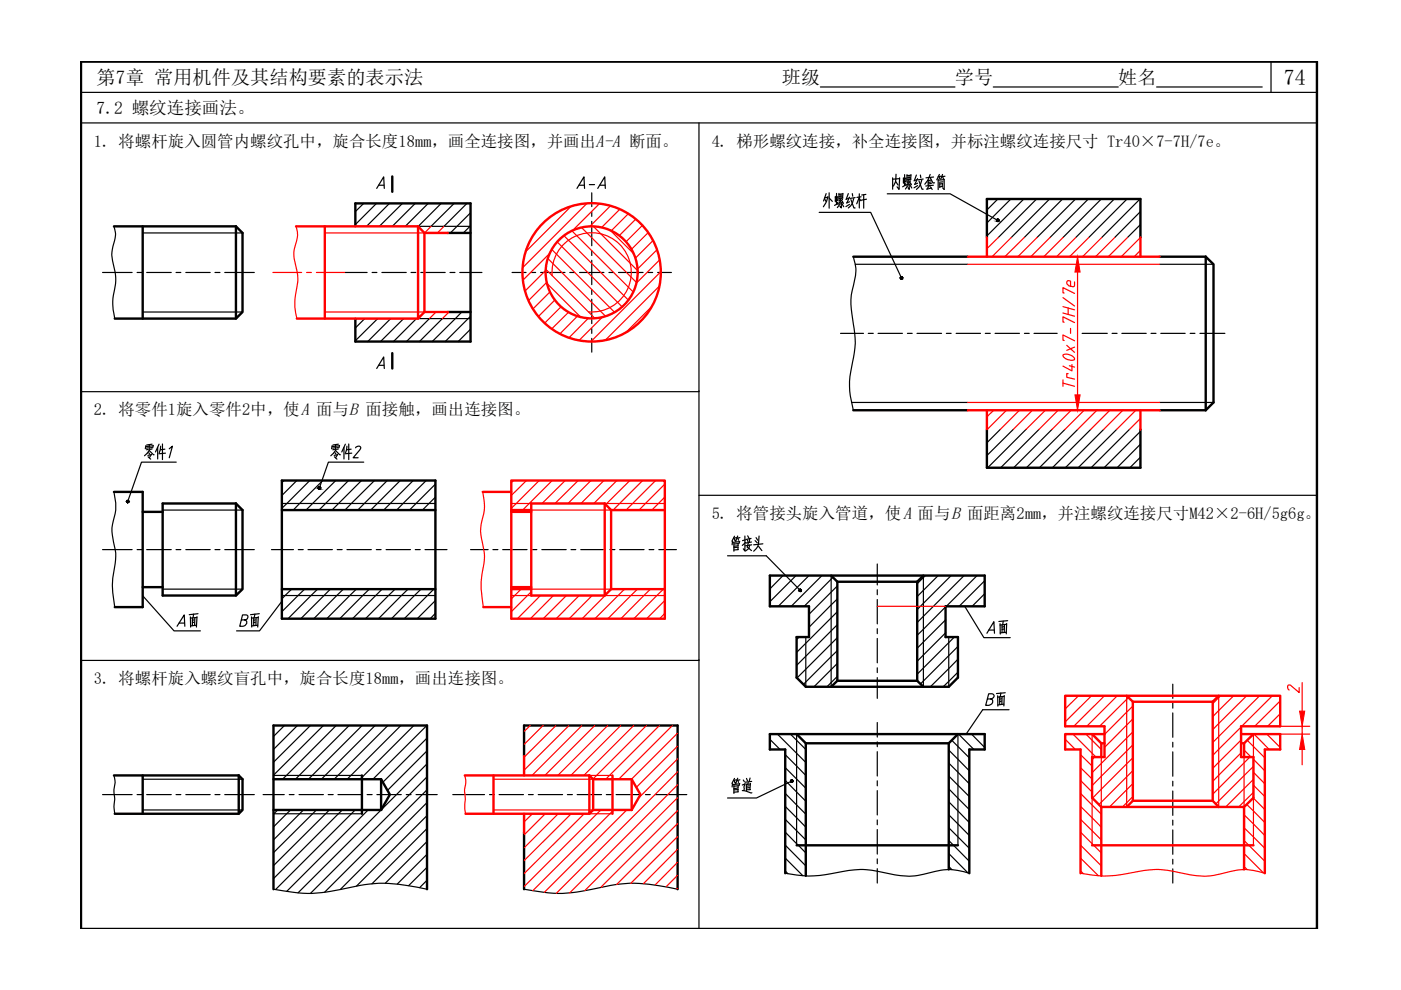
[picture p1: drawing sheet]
<svg xmlns="http://www.w3.org/2000/svg" width="297mm" height="210mm" viewBox="0 0 297 210" stroke-linecap="round" stroke-linejoin="round" font-family="sans-serif">
<!-- layer: 0 -->
<path d="M17.2 13.1h262v183.9h-262z" fill="none" stroke="#000" stroke-width=".51"/>
<path d="M17.2 19.6h262M173.9 18.4h28.6M210.6 18.4h26.5M245.2 18.4h22.4M269.5 13.1v6.5M17.2 26.1h262M148.2 26.1v170.9M17.2 83h131M148.2 105h131M17.2 140h131" fill="none" stroke="#000" stroke-width=".25"/>
<g fill="none" stroke="#000" stroke-width=".25">
<path d="M21.7 57.8h6.3M29.1 57.8h1M31.1 57.8h5.2M37.3 57.8h1M39.4 57.8h5.2M45.6 57.8h1M47.7 57.8h6.2M73.1 57.8h4.7M78.9 57.8h1M81 57.8h5.1M87.2 57.8h1M89.2 57.8h5.2"/>
<path d="M95.4 57.8h1.1M97.5 57.8h4.7M108.6 57.8h2.9M112.6 57.8h1M114.6 57.8h5.2M120.8 57.8h1.1M122.9 57.8h5.1M125.5 40.9v2.9M125.5 44.9v1M125.5 46.9v5.2M125.5 53.1v1.1M125.5 55.2v5.2"/>
<path d="M129.1 57.8h1M131.1 57.8h5.2M137.4 57.8h1M139.4 57.8h3M125.5 61.4v1M125.5 63.4v5.2M125.5 69.7v1M125.5 71.7v3M178.2 70.7h4.9M184.1 70.7h1.1M186.2 70.7h5.1M192.4 70.7h1"/>
<path d="M194.4 70.7h5.2M200.6 70.7h1.1M202.7 70.7h5.2M208.9 70.7h1.1M211 70.7h5.1M217.2 70.7h1M219.2 70.7h4.9M229.4 70.7h5.4M235.8 70.7h1M237.9 70.7h5.1M244 70.7h1.1M246.1 70.7h5.2"/>
<path d="M252.3 70.7h1.1M254.4 70.7h5.3M21.7 116.5h6.3M29.1 116.5h1M31.1 116.5h5.2M37.3 116.5h1M39.4 116.5h5.2M45.6 116.5h1M47.7 116.5h6.2M57.6 116.5h4.6M63.2 116.5h1.1M65.3 116.5h5.2"/>
<path d="M71.5 116.5h1M73.6 116.5h5.1M79.8 116.5h1M81.9 116.5h5.1M88 116.5h1.1M90.1 116.5h4.7M99.8 116.5h3.7M104.5 116.5h1.1M106.6 116.5h5.1M112.8 116.5h1M114.9 116.5h5.1M121.1 116.5h1"/>
<path d="M123.1 116.5h5.2M129.3 116.5h1.1M131.4 116.5h5.2M137.6 116.5h1M139.7 116.5h3.7M186 119.6v4.4M186 125v1.1M186 127.1v5.2M186 133.3v1.1M186 135.4v5.1M186 141.6v1M186 143.7v4.4"/>
<path d="M186 153.2v3.1M186 157.3v1M186 159.4v5.1M248.7 145.1v3M248.7 149.1v1M248.7 151.2v5.1M248.7 157.4v1M248.7 159.4v5.2M21.7 168.5h6.3M29.1 168.5h1M31.1 168.5h5.2M37.3 168.5h1"/>
<path d="M39.4 168.5h5.2M45.6 168.5h1M47.7 168.5h6.2M55.8 168.5h4.5M61.3 168.5h1M63.4 168.5h5.2M69.6 168.5h1M71.7 168.5h5.1M77.8 168.5h1.1M79.9 168.5h5.2M86.1 168.5h1.1M88.2 168.5h4.5"/>
<path d="M96 168.5h6.7M103.8 168.5h1M105.8 168.5h5.2M112 168.5h1.1M114.1 168.5h5.2M120.3 168.5h1.1M122.4 168.5h5.1M128.6 168.5h1M130.6 168.5h5.2M136.8 168.5h1.1M138.9 168.5h6.7M186 165.6v1"/>
<path d="M186 167.6v5.2M186 173.8v1.1M186 175.9v5.2M248.7 165.6v1.1M248.7 167.7v5.2M248.7 173.9v1M248.7 176v5.1M186 182.1v1M186 184.2v3M248.7 182.2v1M248.7 184.2v3"/>
</g>
<g fill="none" stroke="#000" stroke-width=".25">
<path d="M79.9 39.9l1.5-2.4 .1 2.4M80.2 39.3h1.2M24.2 48a5.3 5.3 0 0 1-.3 4.2l-.2 1.3a12.7 12.7 0 0 0 .7 4.2l.1 1.8-.2 1.9a11.9 11.9 0 0 0 0 6.1M30.3 49.4h21.1M75.3 48h24.5M77.1 43.1l-1.8 1.8M79.8 43.1l-4.5 4.5M82.6 43.1l-4.9 4.9M85.3 43.1l-4.9 4.9M88 43.1l-4.8 4.9M90.8 43.1l-4.9 4.9M93.5 43.1l-4.8 4.9"/>
<path d="M96.3 43.1l-4.9 4.9M99 43.1l-4.9 4.9M99.8 45.1l-4.3 4.3M99.8 47.9l-1.6 1.5M173.7 45h10.9l6.5 13.9M180.9 54.4a8.6 8.6 0 0 1 .1 6.1l-.5 2a29.5 29.5 0 0 0 .7 8.2 17.3 17.3 0 0 1-.5 6.1 18.3 18.3 0 0 0 .2 10.2M181.3 56h23.9M188.1 41.1h13.4l10 5.6M211.6 42.2l-2.4 2.3M214.3 42.2l-5.1 5.1M217.1 42.2l-7.9 7.8M219.8 42.2l-8.1 8.2"/>
<path d="M222.5 42.2l-8.1 8.2M225.3 42.2l-8.1 8.2M228 42.2l-8.1 8.2M230.7 42.2l-8.1 8.2M233.5 42.2l-8.1 8.2M236.2 42.2l-8.1 8.2M239 42.2l-8.2 8.2M241.7 42.2l-8.1 8.2M241.8 50.4h.1M241.8 44.9l-5.5 5.5M241.8 47.6l-2.8 2.8M245.9 56h11.4"/>
<path d="M30.3 66.2h21.1M75.3 67.5h24.5M77.3 67.5l-2 2M79.9 78.1l1.5-2.4 .1 2.4M80.1 67.5l-4.8 4.7M80.2 77.5h1.2M82.8 67.5l-4.8 4.9M85.6 67.5l-4.9 4.9M88.3 67.5l-4.9 4.9M91 67.5l-4.8 4.9M93.8 67.5l-4.9 4.9M97.9 66.2l-6.3 6.2"/>
<path d="M99.8 67l-5.4 5.4M99.8 69.8l-2.7 2.6M37.4 98h-7.4l-2.9 8.3M77.1 98h-7.5l-1.9 5.4M180.5 85.3h24.7M209.3 91l-.1 .1M212.1 91l-2.9 2.9M214.8 91l-5.6 5.6M217.5 91l-8.1 8.2M220.3 91l-8.1 8.2M223 91l-8.1 8.2M225.8 91l-8.2 8.2"/>
<path d="M228.5 91l-8.1 8.2M231.3 91l-8.2 8.2M234 91l-8.1 8.2M236.8 91l-8.2 8.2M239.5 91l-8.2 8.2M241.8 91.5l-7.7 7.7M241.8 94.2l-5 5M241.8 96.9l-2.2 2.3M245.9 85.3h11.4M24.2 104.3l.3 2.3a10.4 10.4 0 0 1-.6 4.6 15.1 15.1 0 0 0 .6 6v1.6a22.4 22.4 0 0 0-.2 9.9M34.5 108.1h16.9M59.8 106.8h32.5"/>
<path d="M60.2 101.9l-.4 .4M62.9 101.9l-3.1 3.2M65.7 101.9l-5.9 5.9M68.4 101.9l-6.2 6.2M71.2 101.9l-6.3 6.2M73.9 101.9l-6.3 6.2M76.7 101.9l-6.3 6.2M79.4 101.9l-6.3 6.2M82.1 101.9l-6.3 6.2M84.9 101.9l-6.3 6.2M87.6 101.9l-6.2 6.2M90.4 101.9l-6.3 6.2"/>
<path d="M92.3 102.6l-5.5 5.5M92.3 105.4l-2.7 2.7M92.3 108.1h.1M162.5 117.8l7.2 7.4M30.3 126.3l6.6 7.5h5.6M34.5 124.9h16.9M59.8 127.5l-4.8 6.3h-4.8M59.8 126.3h32.5M61.8 124.9l-2 2.1M64.6 124.9l-4.8 4.8M67.3 124.9l-6.2 6.3M70 124.9l-6.2 6.3"/>
<path d="M72.8 124.9l-6.3 6.3M75.6 124.9l-6.3 6.3M78.3 124.9l-6.3 6.3M81 124.9l-6.3 6.3M83.8 124.9l-6.3 6.3M86.5 124.9l-6.3 6.3M89.3 124.9l-6.3 6.3M92 124.9l-6.3 6.3M92.3 127.3l-3.8 3.9M92.3 130l-1.1 1.2M163.3 122l-.1 .1M166 122l-2.8 2.9"/>
<path d="M168.8 122l-5.6 5.6M169.4 135.1l-.5 .5M170.8 135.1v10.5M171.5 122l-6.5 6.6M174.3 122l-6.5 6.6M176.2 122v23.6M176.6 122.4l-6.1 6.2M177.5 124.2l-6 6M177.5 127l-6 6M177.5 129.7l-8.6 8.6M177.5 132.4l-8.6 8.7M177.5 135.2l-8.5 8.5"/>
<path d="M177.5 138l-7.2 7.1M195.8 122v23.6M196.2 122l-1.7 1.8M198.9 122l-4.4 4.5M200.5 128.7l-6 6M200.5 131.4l-6 6M200.5 134.2l-6 6M201.2 135.1v10.5M201.7 122l-7.2 7.2M202.3 135.1l-7.8 7.8M203.1 137.1l-8 7.9M203.1 139.8l-5.8 5.8"/>
<path d="M204.4 122l-9.9 10M204.5 128.6l4.1 6.6h5.6M207.2 122l-6.6 6.6M208.8 123.1l-5.4 5.5M208.8 125.9l-2.7 2.7M60.3 153.8l-2.3 2.4M63.1 153.8l-5.1 5.1M65.8 153.8l-7.8 7.8M68.6 153.8l-10.6 10.6M71.3 153.8l-11.4 11.4M74 153.8l-11.4 11.4M76.8 153.8l-11.4 11.4"/>
<path d="M79.5 153.8l-11.4 11.4M82.2 153.8l-11.3 11.4M85 153.8l-11.4 11.4M87.7 153.8l-11.3 11.4M90.5 153.8l-11.4 11.4M90.5 156.5l-9.3 9.3M90.5 159.2l-8.3 8.4M163.2 156.7l2.2 2.2M164.8 155.6l6 6.1M167.6 155.6l3.2 3.3M168.9 155.6v23.6M177.5 140.7l-4.9 4.9"/>
<path d="M177.5 143.4l-2.2 2.2M201.2 159l4.3 4.4M201.8 157l3.7 3.7M203.1 142.5l-3.1 3.1M203.1 155.6v23.6M203.2 155.6l3.3 3.3M206 155.6l2.8 2.9M208.4 150.5l-3.6 5.1M208.7 155.6l.1 .1M24.2 164.4l.2 1.5-.2 1.5 .1 2a7.1 7.1 0 0 0 0 3.1M30.3 171.7h21.1M30.3 165.2h21.1"/>
<path d="M58 172.5h18.7M58 164.4h18.7M58.9 171.7l-.9 .9M61.6 171.7l-3.6 3.6M64.3 171.7l-6.3 6.4M67.1 171.7l-9.1 9.1M69.8 171.7l-11.8 11.8M72.6 171.7l-14.6 14.6M75.3 171.7l-16.9 16.9M78 171.7l-17.2 17.3M90.5 162l-27.3 27.3M90.5 164.7l-24.7 24.7"/>
<path d="M90.5 167.5l-21.7 21.7M90.5 170.2l-18.3 18.4M90.5 172.9l-14.9 15M90.5 175.7l-11.6 11.7M90.5 178.4l-8.8 8.9M166.5 176.4l4.3 4.4M166.5 173.7l4.3 4.4M166.5 171l4.3 4.4M166.5 168.2l4.3 4.4M166.5 165.5l4.3 4.4M166.5 162.8l4.3 4.3M166.5 179.2l4.3 4.4"/>
<path d="M166.5 160l4.3 4.4M167.9 165.6l-7.5 3.6h-6.2M201.2 178.2l4.3 4.4M201.2 175.5l4.3 4.4M201.2 172.7l4.3 4.5M201.2 170l4.3 4.4M201.2 167.2l4.3 4.4M201.2 164.5l4.3 4.4M201.2 161.8l4.3 4.4M58 188.5a30.2 30.2 0 0 0 11.2 .6l3-.5a31.1 31.1 0 0 1 14.3-.8l4 .7M90.5 181.1l-6.3 6.3M90.5 183.9l-3.9 3.9"/>
<path d="M90.5 186.6l-1.5 1.6M111.1 188.5a30.2 30.2 0 0 0 11.2 .6l3.1-.5a31.1 31.1 0 0 1 14.2-.8l4.1 .7M166.5 185.2a25.7 25.7 0 0 0 12.2-.4 19.1 19.1 0 0 1 9.8 .4 15.9 15.9 0 0 0 9.7-.4 11.4 11.4 0 0 1 7.3 .4M166.5 184.6l.5 .6M166.5 181.9l3.7 3.8M201.2 183.7l.6 .7M201.2 181l4 4.1"/>
<circle cx="191.1" cy="58.9" r=".23"/>
<circle cx="211.5" cy="46.7" r=".23"/>
<circle cx="27.1" cy="106.3" r=".23"/>
<circle cx="67.7" cy="103.4" r=".23"/>
<circle cx="169.6" cy="125.1" r=".23"/>
<circle cx="167.9" cy="165.6" r=".23"/>
</g>
<g fill="none" stroke="#000" stroke-width=".51">
<path d="M83.2 37.4v3.3M24.2 48h25.8M30.3 48v19.5M50 48l1.4 1.4v16.8l-1.4 1.3zM75.3 48v-4.9h24.5v29.3h-24.5v-4.9M94.9 49.4h4.9M180.9 54.4h24.3M209.2 50.4v-8.2h32.6v8.2M245.9 54.4h9.7M255.6 54.4l1.7 1.6v29.3l-1.7 1.7M255.6 54.4v32.6M24.3 67.5h25.7"/>
<path d="M83.2 74.9v3.2M94.9 66.2h4.9M180.9 87h24.3M209.2 91v8.2h32.6v-8.2M245.9 87h9.7M24.2 104.3h6.1v24.4h-6M30.3 108.5h4.2M50 106.8l1.4 1.3v16.8l-1.4 1.4zM50 106.8h-15.5v19.5h15.5M59.8 101.9h32.5v29.3h-32.5zM59.8 108.1h32.5M30.3 124.5h4.2"/>
<path d="M59.8 124.9h32.5M163.2 122h45.6v6.6h-8.3v6.5h2.6v8.6l-1.9 1.9h-30.4l-1.9-1.9v-8.6h2.6v-6.5h-8.3zM176.2 122l1.3 1.3M177.5 123.3h17M177.5 123.3v21M194.5 123.3v21M195.8 122l-1.3 1.3M168.9 155.6l1.9 2h30.4l1.9-2M170.8 157.6v28.1M177.5 144.3h17l1.3 1.3M177.5 144.3l-1.3 1.3M201.2 157.6v26.7"/>
<path d="M24.2 164.4h26.4M24.3 172.5h26.3M30.3 164.4v8.1M50.6 164.4l.8 .8v6.5l-.8 .8zM58 171.7h22.8M58 165.2h22.8M76.7 164.4v8.1M80.8 165.2l1.9 3.3-1.9 3.2M80.8 165.2v6.5M111.1 160.3v-6.5h32.6v34.7M111.1 176.6v11.9M168.9 179.2h34.2"/>
<path d="M58 188.5v-34.7h32.5v34.7M166.5 185.2v-26.3h-3.3v-3.3h45.6v3.3h-3.3v26.3"/>
</g>
<path d="M191.1 58.9h.1M211.5 46.7h.1M148.2 83h.1M27.1 106.3h.1M67.7 103.4h.1M169.7 125.2h.1M148.2 140h.1M167.9 165.6h.1" fill="none" stroke="#000" stroke-width=".21"/>
<g fill="#000" stroke="#000" stroke-width=".21">
<path d="M191 58.7h.2zM191.1 59.1h.1zM211.4 46.6h.3zM211.4 46.5h.3zM211.5 46.5h.1zM211.5 47h.1zM26.9 106.3h.4zM26.9 106.2h.4zM67.5 103.5h.4zM67.5 103.4h.4zM169.4 125.3h.5zM169.5 125.4h.3z"/>
<path d="M169.5 125h.3zM169.6 125.4h.1zM167.6 165.7h.5zM167.7 165.5h.4zM167.8 165.8h.1z"/>
<path d="M191.1 58.7h.1zM191.1 58.7h.1z"/>
<path d="M191.1 58.7h.1zM191 58.7h.2z"/>
<path d="M191 58.7h.2zM191 58.7h.2zM191 58.7h.2z"/>
<path d="M191 59.1h.2zM191 59.1h.2z"/>
<path d="M191 59.1h.2zM191 59.1h.2z"/>
<path d="M191 59.1h.2zM191 59.1h.3z"/>
<path d="M191 59.1h.2zM191 59.1h.2z"/>
<path d="M191 58.7h.3zM191 58.7h.3z"/>
<path d="M191 58.7h.3zM191 58.7h.3zM191 58.7h.3zM191 58.7h.3z"/>
<path d="M191 59.1h.3zM191 59.1h.3z"/>
<path d="M191 58.7h.3zM191 58.7h.3z"/>
<path d="M191 58.7l.3 .1zM191 58.7l.3 .1zM190.9 58.8h.4zM190.9 58.8h.4z"/>
<path d="M190.9 58.8h.5zM190.9 58.8h.5zM190.9 58.8h.5zM190.9 58.8h.5z"/>
<path d="M190.9 59h.4zM190.9 59h.4z"/>
<path d="M191 59h.3zM191 59l.3 .1zM191 59.1h.3zM191 59.1h.3z"/>
<path d="M190.9 58.8l.5 .1zM190.9 58.8l.5 .1zM190.9 58.9h.5zM190.9 58.9h.5z"/>
<path d="M190.9 58.9h.5zM190.9 58.9h.5zM190.9 58.9h.5zM190.9 58.9h.5z"/>
<path d="M190.9 58.9l.5 .1zM190.9 58.9l.5 .1zM190.9 59h.5zM190.9 59h.5z"/>
<path d="M190.9 59h.5zM190.9 59h.5z"/>
<path d="M190.9 59h.5zM190.9 59h.4zM190.9 59h.4zM190.9 59h.4z"/>
<path d="M211.3 46.8h.4zM211.4 46.8h.3zM211.4 46.8h.3z"/>
<path d="M211.5 46.5h.1zM211.4 46.5h.2z"/>
<path d="M211.4 46.5h.3zM211.4 46.5h.3zM211.4 46.5h.3z"/>
<path d="M211.4 46.9h.2zM211.4 46.9h.3z"/>
<path d="M211.4 46.9l.2 .1zM211.4 46.9l.2 .1z"/>
<path d="M211.4 46.9h.3zM211.4 46.9h.3z"/>
<path d="M211.4 46.9h.3zM211.4 46.9h.3z"/>
<path d="M211.4 46.5h.3zM211.4 46.5h.3z"/>
<path d="M211.4 46.5l.3 .1zM211.4 46.5l.3 .1z"/>
<path d="M211.4 46.6h.3zM211.4 46.6h.3zM211.4 46.6h.3zM211.4 46.6h.3z"/>
<path d="M211.4 46.9h.3zM211.4 46.9h.3z"/>
<path d="M211.4 46.6h.3zM211.4 46.6h.3zM211.3 46.6h.4z"/>
<path d="M211.3 46.6h.5zM211.3 46.6h.5zM211.3 46.6h.5zM211.3 46.6h.5z"/>
<path d="M211.4 46.8l.3 .1zM211.4 46.8l.3 .1z"/>
<path d="M211.4 46.9h.3zM211.4 46.9h.3z"/>
<path d="M211.3 46.6l.5 .1zM211.3 46.6l.5 .1zM211.3 46.7h.5zM211.3 46.7h.5z"/>
<path d="M211.3 46.7h.5zM211.3 46.7h.5zM211.3 46.7h.5zM211.3 46.7h.5z"/>
<path d="M211.3 46.7l.5 .1zM211.3 46.7l.5 .1z"/>
<path d="M211.3 46.8h.5zM211.3 46.8h.5zM211.3 46.8h.5zM211.3 46.8h.5z"/>
<path d="M211.3 46.8h.5zM211.3 46.8h.4zM211.3 46.8h.4z"/>
<path d="M27 106.1h.2zM27 106.1h.2zM27 106.1h.2zM27 106.1h.2z"/>
<path d="M27 106.1h.2zM27 106.1h.2z"/>
<path d="M27 106.6h.2zM27 106.6h.1z"/>
<path d="M27 106.1l.2 .1zM27 106.1l.2 .1z"/>
<path d="M27 106.2h.2zM26.9 106.2h.3zM26.9 106.2h.3zM26.9 106.2h.3z"/>
<path d="M27 106.5h.2zM27 106.5l.2 .1zM27 106.6h.2zM27 106.6h.2z"/>
<path d="M26.9 106.2h.4zM26.9 106.2h.4zM26.9 106.2h.4z"/>
<path d="M26.9 106.5h.3zM26.9 106.5h.4z"/>
<path d="M26.9 106.5h.3zM26.9 106.5h.3z"/>
<path d="M26.9 106.5h.3zM26.9 106.5h.3zM27 106.5h.2zM27 106.5h.2z"/>
<path d="M26.9 106.2h.4zM26.9 106.2h.4zM26.9 106.2h.4zM26.9 106.2h.4z"/>
<path d="M26.9 106.2l.4 .1zM26.9 106.2l.4 .1zM26.8 106.3h.5z"/>
<path d="M26.9 106.5h.4zM26.9 106.5h.4z"/>
<path d="M26.8 106.3h.5zM26.8 106.3h.5zM26.8 106.3h.5zM26.8 106.3h.5z"/>
<path d="M26.8 106.3l.5 .1zM26.8 106.3l.5 .1zM26.8 106.4h.5zM26.8 106.4h.5z"/>
<path d="M26.8 106.4h.5zM26.8 106.4h.5z"/>
<path d="M26.9 106.4h.4zM26.9 106.4l.4 .1zM26.9 106.5h.4zM26.9 106.5h.4zM26.9 106.5h.4zM26.9 106.5h.4z"/>
<path d="M67.5 103.6h.4zM67.5 103.6h.4zM67.5 103.6h.4z"/>
<path d="M67.7 103.2h.1zM67.6 103.2h.2zM67.6 103.2h.2zM67.6 103.2h.2z"/>
<path d="M67.6 103.2h.2zM67.6 103.2h.2zM67.6 103.2h.2zM67.6 103.2h.2z"/>
<path d="M67.6 103.7h.2zM67.6 103.7h.2z"/>
<path d="M67.6 103.7h.2zM67.6 103.7h.2z"/>
<path d="M67.6 103.2l.3 .1zM67.6 103.2l.3 .1zM67.5 103.3h.4zM67.5 103.3h.4z"/>
<path d="M67.6 103.7h.2zM67.6 103.7h.2z"/>
<path d="M67.5 103.3h.4zM67.5 103.3h.4z"/>
<path d="M67.5 103.6h.4zM67.5 103.6l.3 .1zM67.6 103.7h.2zM67.6 103.7h.2z"/>
<path d="M67.5 103.3h.4zM67.5 103.3h.4zM67.5 103.3h.4zM67.5 103.3h.4z"/>
<path d="M67.5 103.3l.4 .1zM67.5 103.3l.4 .1zM67.5 103.4h.4z"/>
<path d="M67.5 103.4h.5zM67.5 103.4h.5z"/>
<path d="M67.5 103.5l.4 .1zM67.5 103.5l.4 .1zM67.5 103.6h.4zM67.5 103.6h.4z"/>
<path d="M67.5 103.6h.4zM67.5 103.6h.4zM67.5 103.6h.4z"/>
<path d="M67.5 103.4h.5zM67.5 103.4h.5zM67.5 103.4h.5zM67.5 103.4h.5z"/>
<path d="M67.5 103.4l.5 .1zM67.5 103.4l.5 .1zM67.5 103.5h.5zM67.5 103.5h.5z"/>
<path d="M67.5 103.5h.5zM67.5 103.5h.4zM67.5 103.5h.4z"/>
<path d="M169.6 125h.1zM169.6 125h.1z"/>
<path d="M169.6 125h.1zM169.6 125h.1z"/>
<path d="M169.6 125.4h.1zM169.6 125.4h.2z"/>
<path d="M169.6 125.4h.1zM169.6 125.4h.1z"/>
<path d="M169.6 125h.2zM169.6 125h.2z"/>
<path d="M169.6 125h.2zM169.5 125h.3z"/>
<path d="M169.5 125h.3zM169.5 125h.3zM169.5 125h.3z"/>
<path d="M169.5 125.4h.3zM169.5 125.4h.3z"/>
<path d="M169.5 125.4h.3zM169.5 125.4h.3z"/>
<path d="M169.5 125h.3zM169.5 125h.3z"/>
<path d="M169.5 125.3h.3zM169.5 125.3h.4z"/>
<path d="M169.5 125.3l.3 .1zM169.5 125.3l.3 .1zM169.5 125.4h.3z"/>
<path d="M169.5 125h.4zM169.5 125h.4z"/>
<path d="M169.5 125h.4zM169.4 125h.5z"/>
<path d="M169.4 125l.5 .1zM169.4 125l.5 .1z"/>
<path d="M169.4 125.3h.5zM169.4 125.3h.5z"/>
<path d="M169.4 125.3h.5zM169.4 125.3h.5zM169.4 125.3h.5z"/>
<path d="M169.4 125.1h.5zM169.4 125.1h.5z"/>
<path d="M169.4 125.1h.5zM169.4 125.1h.5zM169.4 125.1h.5zM169.4 125.1h.5z"/>
<path d="M169.4 125.1l.5 .1zM169.4 125.1l.5 .1zM169.4 125.2h.5zM169.4 125.2h.5z"/>
<path d="M169.4 125.2h.5zM169.4 125.2h.5z"/>
<path d="M169.4 125.2l.5 .1zM169.4 125.2l.5 .1zM169.4 125.3h.5zM169.4 125.3h.5z"/>
<path d="M169.4 125.3h.5zM169.4 125.3h.5z"/>
<path d="M167.8 165.4h.1zM167.8 165.4h.1zM167.8 165.4h.1z"/>
<path d="M167.8 165.4h.2zM167.8 165.4h.2z"/>
<path d="M167.8 165.8h.2zM167.8 165.8h.1zM167.8 165.8h.1zM167.8 165.8h.1z"/>
<path d="M167.8 165.4h.2zM167.8 165.4h.2z"/>
<path d="M167.8 165.4h.2zM167.8 165.4h.2zM167.7 165.4h.3zM167.7 165.4h.3z"/>
<path d="M167.7 165.8h.3zM167.7 165.8h.3z"/>
<path d="M167.8 165.8h.2zM167.8 165.8h.2z"/>
<path d="M167.7 165.4h.3zM167.7 165.4h.3z"/>
<path d="M167.7 165.4l.3 .1zM167.7 165.4l.3 .1z"/>
<path d="M167.7 165.8h.3zM167.7 165.8h.4z"/>
<path d="M167.7 165.8h.3zM167.7 165.8h.3z"/>
<path d="M167.7 165.8h.3zM167.7 165.8h.3zM167.7 165.8h.3zM167.7 165.8h.3z"/>
<path d="M167.7 165.5h.4zM167.7 165.5h.4z"/>
<path d="M167.7 165.5h.4zM167.7 165.5h.4zM167.6 165.5h.5z"/>
<path d="M167.6 165.5l.5 .1zM167.6 165.5l.5 .1zM167.6 165.6h.5zM167.6 165.6h.5z"/>
<path d="M167.6 165.6h.5zM167.6 165.6h.5zM167.6 165.6h.5zM167.6 165.6h.5z"/>
<path d="M167.6 165.6h.5zM167.6 165.6h.5z"/>
<path d="M167.6 165.6l.5 .1zM167.6 165.6l.5 .1zM167.6 165.7h.5zM167.6 165.7h.5z"/>
<path d="M167.6 165.7h.5zM167.6 165.7h.5zM167.6 165.7h.5z"/>
<path d="M167.7 165.7l.4 .1zM167.7 165.7l.4 .1z"/>
</g>
<g fill="none" stroke="#f00" stroke-width=".51">
<path d="M62.8 48h25.8M68.9 48v19.5M88.6 48v19.5l1.4-1.3v-16.8M88.6 48l1.4 1.4M90 49.4h4.9M205.2 54.4h40.7M209.2 50.4v4M241.8 50.4v4M62.9 67.5h25.7M90 66.2h4.9M205.2 87h40.7M209.2 87v4"/>
<path d="M241.8 87v4M102.3 104.3h6.1M108.4 101.9h32.6v29.3h-32.6zM108.4 108.1h4.2M108.4 108.5h4.2M128.2 106.8v19.5l1.4-1.4v-16.8M128.2 106.8h-15.6v19.5h15.6M128.2 106.8l1.4 1.3M129.6 108.1h11.4M102.5 128.7h5.9M108.4 124.9h4.2M108.4 124.5h4.2"/>
<path d="M129.6 124.9h11.4M225.8 147.5h45.6v6.5h-8.3v6.5h2.7v8.6l-2 2h-30.3l-2-2v-8.6h2.7v-6.5h-8.4zM231.5 155.6l2 2h.7M233.5 157.6v2.9M234.2 155.6h-8.4v3.3h3.3v26.3M238.9 147.5l1.3 1.3h16.9M240.2 148.8v21M257.1 148.8v21M258.4 147.5l-1.3 1.3M263.1 155.6h8.3v3.3h-3.2v26.3M263.8 157.6v2.9M265.8 155.6l-2 2h-.7"/>
<path d="M98.5 164.4h26.5M98.7 172.5h26.3M104.6 164.4v8.1M111.1 160.3v4.1M111.1 172.5v4.1M125 164.4v8.1l.8-.8v-6.5M125 164.4l.8 .8M125.8 171.7h8.1M125.8 165.2h8.1M129.9 164.4v8.1M133.9 165.2l1.9 3.3-1.9 3.2M133.9 165.2v6.5"/>
<path d="M231.5 179.2h34.3M233.5 171.1v14.6M257.1 169.8h-16.9l-1.3 1.3M257.1 169.8l1.3 1.3M263.8 171.1v13.2"/>
<circle cx="125.4" cy="57.7" r="14.7"/>
<circle cx="125.4" cy="57.7" r="9.8"/>
</g>
<g fill="none" stroke="#f00" stroke-width=".25">
<path d="M57.9 57.8h6.1M62.8 48a5.3 5.3 0 0 1-.2 4.2l-.3 1.3a11.8 11.8 0 0 0 .7 4.2l.1 1.8a17 17 0 0 0-.4 6.8l.2 1.2M65 57.8h1M67.1 57.8h6M68.9 49.4h21.1M91.4 48l-1.4 1.4M94.1 48l-1.4 1.4M115.7 57.3l-4.3 4.4M115.7 57.1l10.4 10.4M115.9 59.8l-3.8 3.9M116.1 54.8l12.3 12.3M116.6 53.7l-5.7 5.7"/>
<path d="M117 52.9l13.3 13.3M117.1 58.5a8.4 8.4 0 0 1 8.1-9.1 8.4 8.4 0 0 1 8.6 8.5 8.4 8.4 0 0 1-9 8.2M118.1 51.3l13.8 13.8M119.6 50l13.7 13.7M121 43.8l-9.5 9.5M121.3 49l13 13M123.3 48.2l11.7 11.8 4.9-4.9M124.4 43.2l-13.5 13.5M125.8 48l9.4 9.4M127.1 43.2l-5.7 5.7M129.4 48.8l5 5.1M129.4 43.7l-4.4 4.3"/>
<path d="M131.4 44.4l-3.9 3.8M133.2 45.3l-3.6 3.6M134.8 46.5l-3.5 3.4M136.2 47.8l-3.5 3.5M137.4 49.3l-3.5 3.6M138.5 51l-3.8 3.7M139.3 52.9l-4.1 4.1M140.1 57.6l-14.8 14.8M205.2 56h40.7M211.7 50.4l-2.5 2.3M214.4 50.4l-4.1 4M217.2 50.4l-4.2 4"/>
<path d="M219.9 50.4l-4.1 4M222.6 50.4l-4 4M225.4 50.4l-4.1 4M226.8 54.4h15M227.8 59.8v.7l-.2 .3a1.37 1.37 0 0 1-1.3-.5l-.1-.2a.41 .41 0 0 1 .4-.6l.4 .1v1M228.1 50.4l-4.1 4M228.5 57.7v26M230.8 50.4l-4 4M233.6 50.4l-4.1 4M236.3 50.4l-4 4M239 50.4l-4 4M241.8 50.4l-4.1 4"/>
<path d="M241.8 53.1l-1.3 1.3M68.9 66.2h21.1M92.4 66.2l-1.4 1.3M95.2 66.2l-1.4 1.3M116 60.1l7.1 7.2M116.6 61.9l-3.6 3.6M117.6 63.6l-3.4 3.5M118.9 65.1l-3.4 3.4M120.6 66.2l-3.6 3.5M122.4 67l-3.7 3.8M124.7 67.5l-4.1 4.1M127.7 67.3l-4.9 4.9"/>
<path d="M138.2 64.9l-5.6 5.7M139.9 60.6l-11.6 11.6M225.4 75.3a1.87 1.87 0 0 1 2.4 .8 1.71 1.71 0 0 1-2.2-.3zM225.4 66.4l2.4 .6M225.4 65l2.4 .7M225.4 63.1l2.4 1.8M225.6 72.2l-.2-.1v-1.1l2.4 1.2M225.6 68.3h-.2v-1.1l2.4 1.2M225.6 62.1h-.2v-1.1l2.4 1.2M226.2 73.2l1.6 1.5M226.5 79.2h-.3v.8l1.6 .4M226.5 65.3v1.3"/>
<path d="M226.7 77.5l1.1 .3M227 69.6v1.1M227.3 77.3v1.3l-1.9-1M227.8 73.6l-1.6 .7M205.2 85.3h40.7M210.7 87l-1.5 1.4M213.4 87l-4.1 4M216.1 87l-4 4M218.9 87l-4.1 4M221.6 87l-4.1 4M224.4 87l-4.1 4M225.4 81.2l2.4 .7"/>
<path d="M225.4 80.5v1.4M226.8 87h15M227.1 87l-4.1 4M229.9 87l-4.1 4M232.6 87l-4.1 4M235.3 87l-4 4M238.1 87l-4.1 4M240.8 87l-4 4M241.8 88.7l-2.3 2.3M102.3 104.3l.4 2.3a10.4 10.4 0 0 1-.7 4.6 12.8 12.8 0 0 0 .6 5.3l.1 2.3a21.5 21.5 0 0 0-.2 9.9M108.4 106.8h32.6M108.9 101.9l-.5 .4"/>
<path d="M111.6 101.9l-3.2 3.2M112.6 108.1h17M114.3 101.9l-5.9 5.9M117.1 101.9l-6.3 6.2M119.8 101.9l-4.9 4.9M122.6 101.9l-4.9 4.9M125.3 101.9l-4.9 4.9M128 101.9l-4.8 4.9M130.8 101.9l-4.9 4.9M133.5 101.9l-5.1 5.1M136.3 101.9l-6.3 6.2M139 101.9l-6.3 6.2"/>
<path d="M141 102.6l-5.5 5.5M141 105.4l-2.8 2.7M141 108.1h.1M108.4 126.3h32.6M110.5 124.9l-2.1 2.1M112.6 125.5l-4.2 4.2M112.6 124.9h17M114.6 126.3l-4.9 4.9M117.3 126.3l-4.8 4.9M120.1 126.3l-4.9 4.9M122.8 126.3l-4.9 4.9M125.5 126.3l-4.8 4.9"/>
<path d="M128.3 126.3l-4.9 4.9M132.4 124.9l-6.3 6.3M135.2 124.9l-6.3 6.3M137.9 124.9l-6.3 6.3M140.7 124.9l-6.3 6.3M141 127.3l-3.9 3.9M141 130l-1.1 1.2M186 128.6h14.5M112.4 153.8l-1.3 1.3M115.1 153.8l-4 4M117.9 153.8l-6.8 6.8M120.6 153.8l-9.5 9.5"/>
<path d="M123.4 153.8l-10.6 10.6M126.1 153.8l-10.6 10.6M128.8 153.8l-10.5 10.6M131.6 153.8l-10.6 10.6M134.4 153.8l-10.6 10.6M137.1 153.8l-11.4 11.4M139.8 153.8l-11.4 11.4M142.6 153.8l-11.4 11.4M143.7 155.4l-9.8 9.8M143.7 158.2l-8.8 8.7M225.8 156.7l2.2 2.2M225.9 147.5l-.1 .1"/>
<path d="M227.5 155.6l4.9 4.9M228.7 147.5l-2.9 2.8M230.2 155.6l3.3 3.3M231.4 147.5l-5.6 5.6M231.5 155.6v23.6M234.2 147.5l-6.5 6.5M236.9 147.5l-6.5 6.5M238.9 147.5v23.6M239.3 147.9l-6.2 6.1M240.2 149.7l-6 6M240.2 152.4l-6 6.1M240.2 155.2l-8.7 8.6"/>
<path d="M240.2 157.9l-8.7 8.7M258.4 147.5v23.6M258.8 147.5l-1.7 1.7M261.6 147.5l-4.5 4.5M263.1 154.2l-6 6M263.1 156.9l-6 6M263.1 159.6l-6 6.1M263.8 159l1.4 1.5M264.3 147.5l-7.2 7.2M264.4 157l3.8 3.7M265.8 155.6v23.6M265.9 155.6l3.2 3.3"/>
<path d="M267.1 147.5l-10 9.9M268.6 155.6l2.8 2.9M269.8 147.5l-6.5 6.5M271.3 155.6l.1 .1M271.4 148.6l-5.4 5.4M271.4 151.3l-2.6 2.7M271.4 154h6.3M271.4 155.6h6.3M276.1 144.7v6.1M276.1 154v1.6M276.1 158.9v3.3M98.5 164.4l.2 1-.2 2 .2 2-.2 2.1 .2 1"/>
<path d="M104.6 171.7h21.2M104.6 165.2h21.2M112.9 172.5l-1.8 1.8M115.6 172.5l-4.5 4.5M118.3 172.5l-7.2 7.3M121.1 172.5l-10 10M123.9 172.5l-12.8 12.7M125 172.5h4.9M125 164.4h4.9M127.4 171.7l-16.3 16.3M130.1 171.7l-17.1 17.1M132.9 171.7l-17.5 17.5"/>
<path d="M143.7 160.9l-8.4 8.3M143.7 163.6l-25.8 25.8M143.7 166.4l-22.9 22.9M143.7 169.1l-19.7 19.7M143.7 171.9l-16.3 16.2M143.7 174.6l-12.9 12.9M143.7 177.4l-9.9 9.9M229.1 176.4l4.4 4.4M229.1 173.7l4.4 4.4M229.1 171l4.4 4.4M229.1 168.2l4.4 4.4M229.1 179.2l4.4 4.4"/>
<path d="M229.1 165.5l2.4 2.4M229.1 162.8l2.4 2.4M229.1 160l2.4 2.4M232.1 160.5l-.6 .6M233.5 160.5v10.6M240.2 160.7l-8.6 8.5M240.2 163.4l-7.2 7.2M240.2 166.1l-5 5M240.2 168.9l-2.2 2.2M263.8 178.2l4.4 4.4M263.8 175.5l4.4 4.4M263.8 172.7l4.4 4.5"/>
<path d="M263.8 160.5v10.6M264.3 170.5l3.9 3.9M265 160.5l-7.9 7.9M265.8 162.5l-8 8M265.8 165.3l-5.9 5.8M265.8 168l-3.2 3.1M265.8 169.2l2.4 2.4M265.8 166.5l2.4 2.4M265.8 163.7l2.4 2.5M265.8 161l2.4 2.4M143.7 180.1l-7.3 7.3M143.7 182.8l-4.8 4.8"/>
<path d="M143.7 185.6l-2.5 2.4M143.7 188.3l-.2 .2M229.1 185.2a25.8 25.8 0 0 0 12.3-.4 19.1 19.1 0 0 1 9.7 .4 15.9 15.9 0 0 0 9.8-.4 11.4 11.4 0 0 1 7.3 .4M229.1 184.6l.6 .6M229.1 181.9l3.8 3.8M263.8 183.7l.6 .7M263.8 181l4.1 4.1"/>
</g>
<g fill="#f00" stroke="#f00" stroke-width=".21">
<path d="M228.5 54.4l.5 3.3h-1.1z"/>
<path d="M227.9 83.7h1.1l-.5 3.3z"/>
<path d="M276.1 155.6l.5 3.3h-1.1z"/>
<path d="M275.5 150.8h1.1l-.5 3.2z"/>
</g>
<g font-size="7.1">
<text x="173.6" y="45.5">外螺纹杆</text>
<text x="29.6" y="98.8">零件1</text>
<text x="69.1" y="98.8">零件2</text>
</g>
<g font-size="6.6">
<text x="188.4" y="41.3">内螺纹套筒</text>
<text x="154.2" y="118.2">管接头</text>
<text x="154.2" y="169.3">管道</text>
</g>
<g font-size="6.2">
<text x="36.7" y="134.1">A面</text>
<text x="50.1" y="134.1">B面</text>
<text x="208.5" y="135.8">A面</text>
<text x="208.1" y="151">B面</text>
</g>
<text font-size="5.7" x="121.4" y="41.3">A-A</text>
<text font-size="4.9" fill="#f00" x="272" y="148.2">2</text>
<text font-size="4.7" x="272.2" y="18">74</text>
<g font-size="4.1">
<text x="20.5" y="17.9">第7章 常用机件及其结构要素的表示法</text>
<text x="165.8" y="17.9">班级</text>
<text x="202.5" y="17.9">学号</text>
<text x="237.1" y="17.9">姓名</text>
</g>
<text font-size="3.7" x="20.5" y="24.2">7.2 螺纹连接画法。</text>
<g font-size="3.5">
<text x="19.9" y="31.1">1. 将螺杆旋入圆管内螺纹孔中，旋合长度18mm，画全连接图，并画出A-A 断面。</text>
<text x="150.9" y="31.1">4. 梯形螺纹连接，补全连接图，并标注螺纹连接尺寸 Tr40×7-7H/7e。</text>
<text x="19.9" y="88.1">2. 将零件1旋入零件2中，使A 面与B 面接触，画出连接图。</text>
<text x="150.9" y="110.1">5. 将管接头旋入管道，使A 面与B 面距离2mm，并注螺纹连接尺寸M42×2-6H/5g6g。</text>
<text x="19.9" y="145.1">3. 将螺杆旋入螺纹盲孔中，旋合长度18mm，画出连接图。</text>
</g>
</svg>
